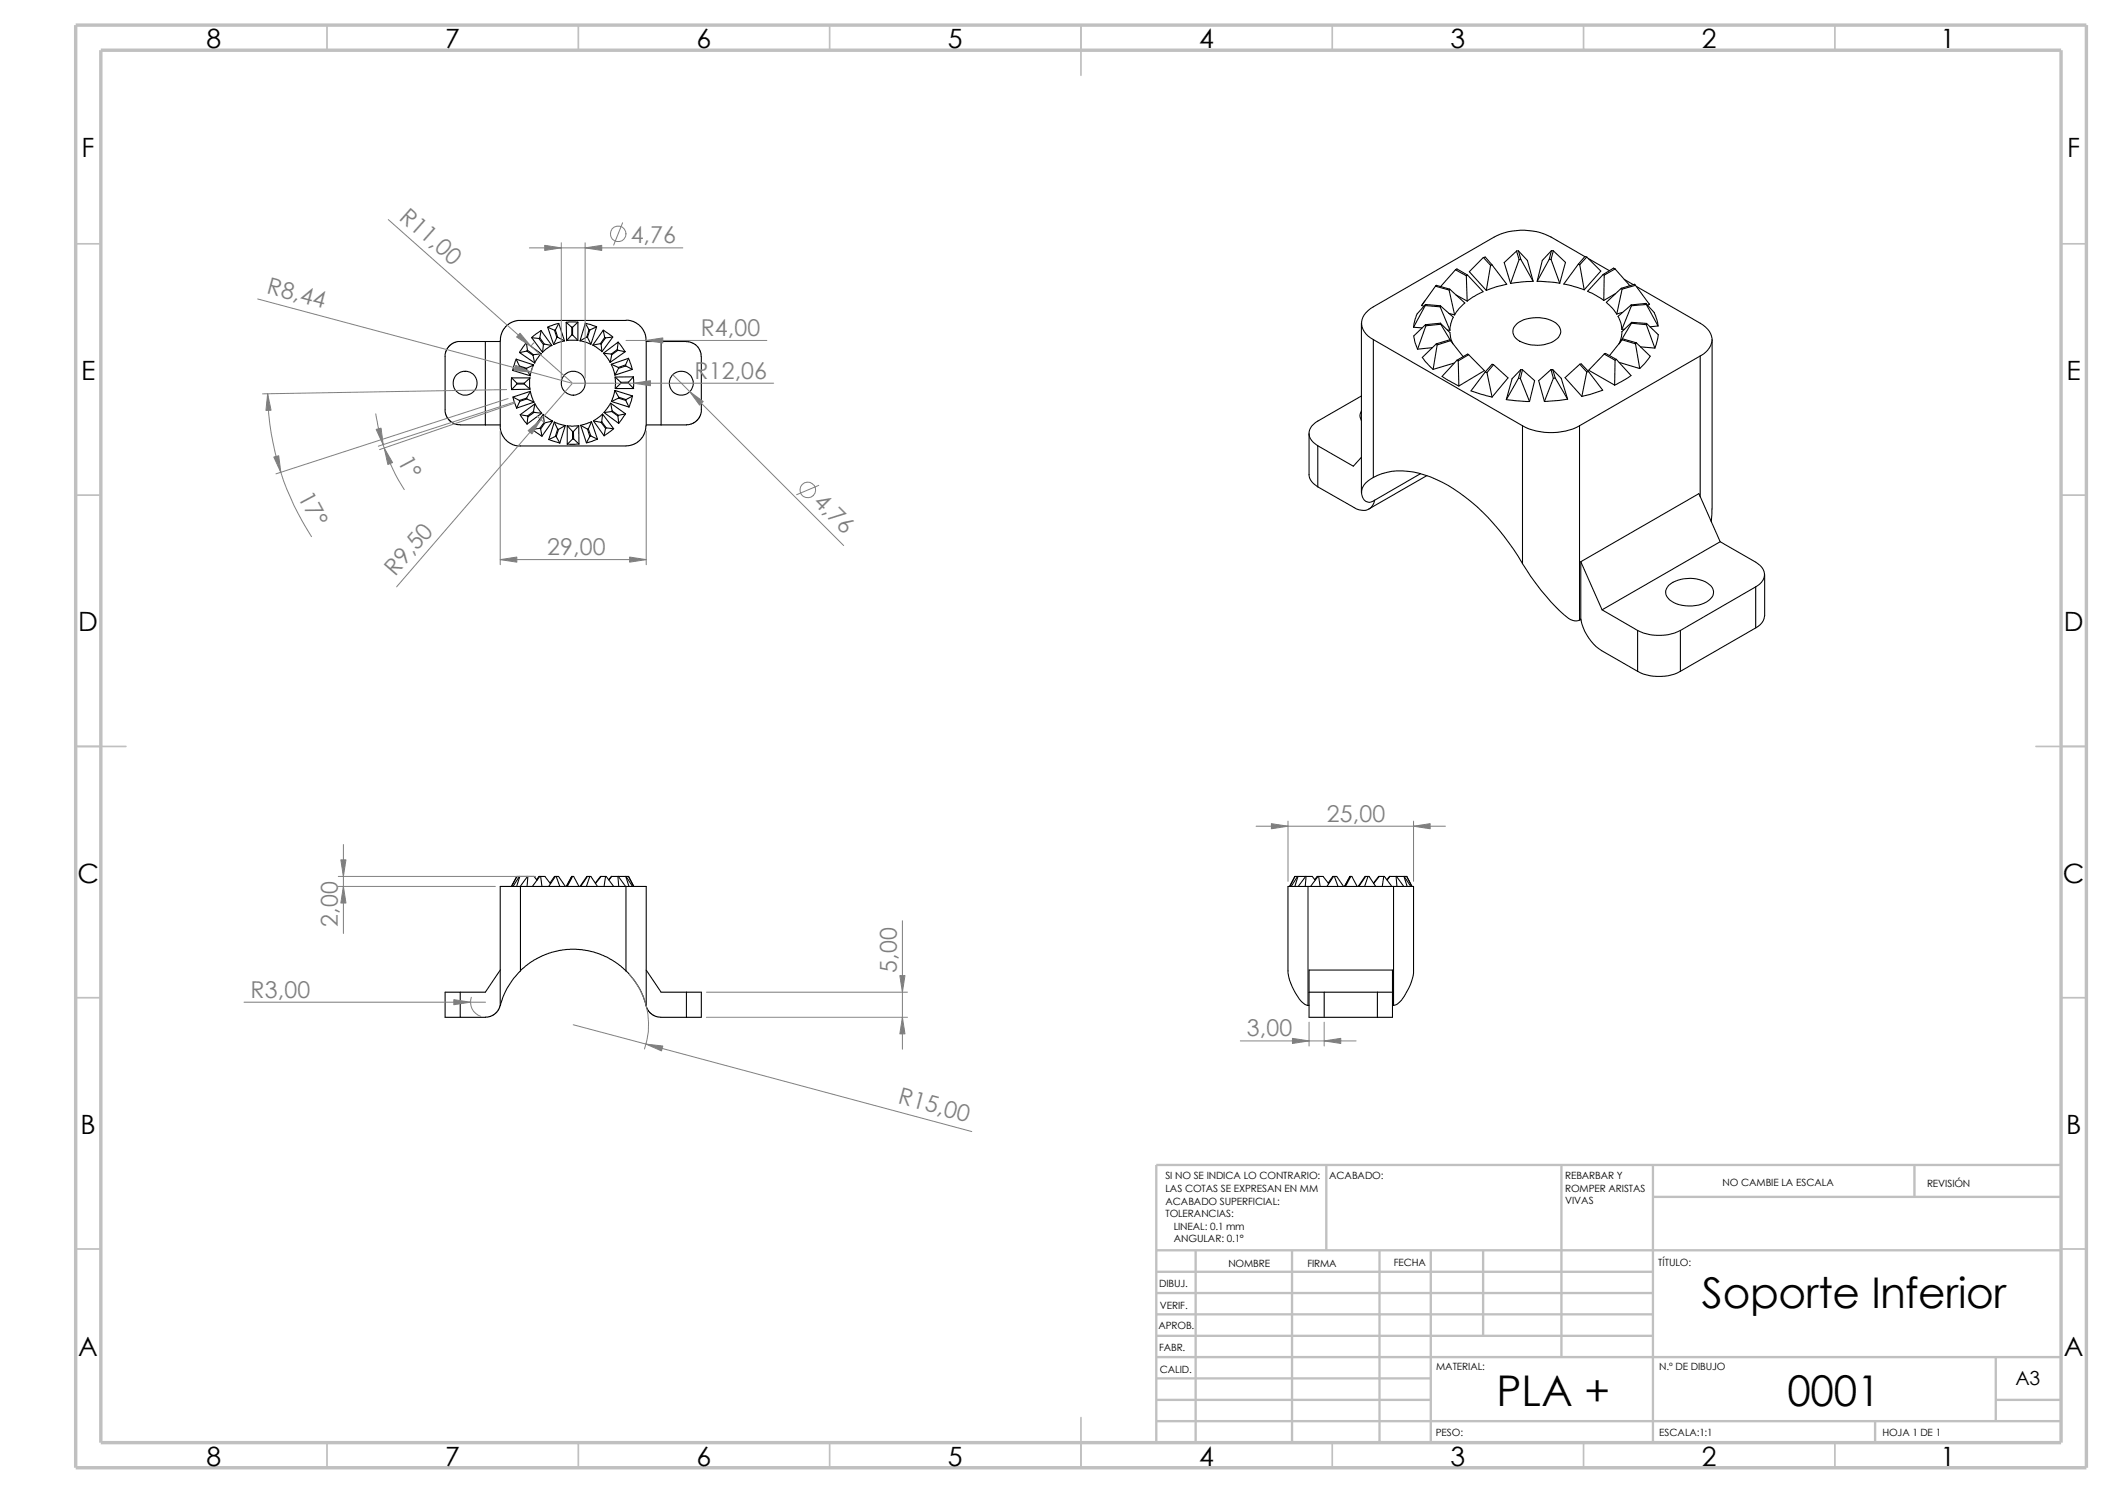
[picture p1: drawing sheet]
<svg xmlns="http://www.w3.org/2000/svg" width="420mm" height="297mm" viewBox="0 0 420 297" stroke-linecap="round" stroke-linejoin="round" font-family="sans-serif">
<g fill="none" stroke="#c0c0c0" stroke-width=".34">
<path d="M65.1 5v5M115.1 5v5M165 5v5M215 5v10M265 5v5M315 5v5M365 5v5M15.1 48.5h5M410 48.5h5.1M15.1 98.5h5M410 98.5h5.1M15.1 148.5h9.9"/>
<path d="M405 148.5h10.1M15.1 198.5h5M410 198.5h5.1M15.1 248.5h5M410 248.5h5.1M65.1 287v5M115.1 287v5M165 287v5M215 282v10M265 287v5M315 287v5M365 287v5"/>
</g>
<g fill="none" stroke="#c0c0c0" stroke-width=".47">
<path d="M263.9 231.8v17M310.6 231.8v38.2M328.8 231.8v55.2M328.8 238.1h81.2M380.9 231.8v6.3M410 231.8h-180v55.2M230 253h98.8M230 257.3h98.8M230 248.8h180M237.9 248.8v38.2M257 248.8v38.2M274.4 248.8v38.2"/>
<path d="M284.6 248.8v38.2M295.1 248.8v17M230 270h180M230 274.2h54.6M230 278.5h54.6M230 265.8h98.8M230 261.5h98.8M397 278.5h13M397 270v12.7M230 282.7h180M373 282.7v4.3"/>
</g>
<path d="M15.1 5h400v287h-400zM20.1 10h389.9v277h-389.9z" fill="none" stroke="#c0c0c0" stroke-width=".68" stroke-linecap="butt"/>
<g fill="none" stroke="#000" stroke-width=".21">
<path d="M283.5 59.9l-.7 .9M285.6 56.9l.1-.1 2.7 .7M285.6 56.9l2.7 .8M285.6 56.9l-2.8 3.9M288.3 57.7l1.1 5M288.4 57.5l3 2.8a7.9 7.9 0 0 0-2 2.4M288.4 57.5l-.1 .2M289.5 53.7l.3-.2 2.2 1.2M289.5 53.7l-2.8 3.3M289.5 53.7l2.2 1.2M289.6 58.7l2.3 1.2M291.7 54.9l.2 5"/>
<path d="M292 54.7l3.1 3.3-2.2 1.1-1 .8M292 54.7l-.3 .2M295.1 51.2l.4-.1 1.3 1.6M295.1 51.2l-2.8 2.9 3.4 3.7M295.1 51.2l1.4 1.6M296.5 52.8l-.8 5M296.8 52.7l3 3.9-2.2 .5-1.9 .7M296.8 52.7l-.3 .1M301.7 50l-2.5 2.2 1.3 4.2M301.7 50l.5 1.6M302.1 49.9l-.4 .1M302.1 49.9l1.8 1.9 1.1 4.2"/>
<path d="M302.1 49.9l.4 1.7M302.2 51.6l-1.7 4.8M302.5 51.6h-.3M302.5 51.6l2.5 4.4M305 56l-4.5 .4M305.8 56l4.5 .3M308.2 51.6h.4M308.2 51.6l-2.4 4.4M308.6 51.6l1.7 4.7M308.6 49.9h.4M308.6 49.9l-1.8 1.9-1 4.2M308.6 49.9l-.4 1.7"/>
<path d="M309 49.9l2.4 2.3-1.1 4.1M309 49.9l-.4 1.7M314 52.6l-2.9 3.9 4.1 1.2M314 52.6l.3 .1M314.3 52.7l.9 5M315.3 51.1l-6.7-3.9a12.4 12.4 0 0 0-11.3 0l-24.1 13.8a3.7 3.7 0 0 0-2.2 4 4.2 4.2 0 0 0 2.2 2.6M315.3 51.1h.4M315.3 51.1l-1.3 1.5M315.7 51.1l2.8 2.8-3.3 3.8M315.7 51.1l-1.4 1.6M316 51.4l4.2 2.4M318.9 54.6l-3.1 3.4 .9 .3 2.4 1.5"/>
<path d="M318.9 54.6l.2 .1M319.1 54.7v5.1M321.3 53.5l-.3-.2-2.1 1.3M321.3 53.5l2.9 3.3-.1 .1M321.3 53.5l-2.2 1.2M321.4 58.4l-2.3 1.4M322.5 57.4l-2.9 2.8 1.1 1.1 .9 1.2M322.5 57.4l.2 .1M322.7 57.5l-1.1 5M323.1 55.6l1.8 1M325.4 56.8l-.2-.2-2.7 .8M325.4 56.8l-2.7 .7"/>
<path d="M325.4 56.8l2.8 3.8M325.5 57l12.7 7.3a3.7 3.7 0 0 1 2.3 4 4.2 4.2 0 0 1-2.3 2.5M96.6 67.9v16.6M99.5 67.7v17.6l.2 .8 .7 1.1 1.1 1 1.5 .5h22l1.6-.6 .9-.8 .8-1.2 .2-1.3M99.5 67.9h-8.5l-1.3 .6-.9 1.1-.3 .8v11.6l.4 1 .6 .8 1 .6 1.1 .1M101.8 75.1v2.4M102 73.7l3.5 1.1M102.1 79l.7 2.2M102.1 79l1.2 .7M102.7 71.5l-.7 2.2M102.7 71.5l.6 1.3M102.7 71.5l3.5 1.1"/>
<path d="M102.8 76.2v.2M102.8 76.2l-1-1h3.6l-1.1 1M102.8 76.2h1.5M102.8 76.4l-1 1.1M102.8 76.4h1.5M103.3 73l-1.3 .7M103.3 73l1.4 .4M103.3 72.8v.2M103.3 79.7l.1 .1M103.3 72.8l1.5 .5M103.4 70.1l3 2.1M103.4 79.8l-.6 1.4"/>
<path d="M104.3 76.2v.2M104.3 76.4l1.1 1M104.7 68.2l-1.3 1.9M104.7 68.2l3 2.2-1.6 .2M104.7 68.2l.2 1.5M104.7 73.4l.8 1.4M104.8 73.3l-.1 .1M104.8 79.2v.2M104.8 79.2l-1.5 .5M104.8 69.8l-1.4 .3M104.8 69.8l1.2 .9M104.8 79.4l1.4 .6"/>
<path d="M104.8 79.4l-1.4 .4M104.9 69.7l-.1 .1M104.9 69.7l1.2 .9M105.4 75.1v2.3M105.4 77.4l-3.6 .1M105.5 77.9l.3 1.1 .4 1M105.5 77.9l-.7 1.3M105.5 77.9l-3.4 1.1M105.8 67.2l1.4 .2M105.8 67.2l2.1 2.9M106 70.7l.4 1.5M106.1 70.6l-.1 .1"/>
<path d="M106.2 72.6l-.5 1.2-.2 1M106.2 72.6l-1.4 .7M107.2 67.4l.9 1.1M107.4 67.2l-.2 .2M107.4 67.2l.9 1.3M107.6 65.8l-1.8 1.4M107.6 70.4l-1.2 1.8M107.6 65.8l2.2 2.9-1.5-.2M107.6 65.8l-.2 1.4M108.1 68.5l-.2 1.6M108.3 68.5h-.2M109 65.1l1.3 .6"/>
<path d="M109 65.1l1.1 3.4M109.8 68.7l-1.3 .8-.6 .6M110.3 65.7l.5 1.4M110.5 65.7h-.2M110.5 65.7l.4 1.4M110.8 67.1l-.7 1.4M110.9 67.1h-.1M110.9 67.1l1.4 .7M111.2 64.3l-2.2 .8M111.2 64.3l-.7 1.4M111.2 64.3l1.1 3.5M112.3 67.8l-2.2 .7"/>
<path d="M112.6 64.1l.1 3.7M112.6 64.1l1.1 1M113.7 65.1v1.5M113.7 66.6l-1 1.2M113.7 65.1h.2M113.7 66.6h.2M113.9 65.1l1.1-1v3.6l-1.1-1.1M113.9 65.1v1.5M114.9 64.1h-2.3M114.9 67.7l-2.2 .1M115.4 67.8l.9 .2 1.2 .5M116.4 64.3l2.3 .7"/>
<path d="M116.4 64.3l.8 1.3M116.4 64.3l-1 3.5M116.7 67.1h.2M116.7 67.1l-1.3 .7M117.2 65.6l.1 .1M117.2 65.6l-.5 1.5M117.3 65.7l-.4 1.4M117.9 68.7l1.8 1.2M118.7 65l-1.4 .7M118.7 65l-1.2 3.5-.6-1.4M119.5 68.4l.1 .1M119.5 68.4l-1.6 .3"/>
<path d="M120 65.7l1.9 1.4M120 65.7l-2.1 3M120 65.7l.3 1.4M120 70.3l1.4 1.8M120 70.3l1.6 .1M120.3 67.1l.2 .1M120.3 67.1l-.8 1.3M120.5 67.2l1.4-.1-2.2 2.9-.1-1.5M120.5 67.2l-.9 1.3M121.6 70.4l.1 .2M121.6 72.5l.7 2.1M121.6 72.5l1.4 .6"/>
<path d="M122.3 77.7l-.7 2.1M122.3 77.7l.8 1.3M122.3 77.7l3.5 1.1M122.4 75v2.3M122.4 75l1.1 1.1M122.8 69.6l.1 .1M122.8 69.6l-1.2 .8M122.9 69.7l1.5 .3-3 2.1 .3-1.5M122.9 69.7l-1.2 .9M123 68.1l1.4 1.8M123 68.1l-3 2.2M123 68.1l-.2 1.5"/>
<path d="M123 73.1l.1 .2M123.1 79.2l1.4 .5M123.1 73.3l-.8 1.3M123.1 79.2l-1.4 .7 3.4 1.1M123.1 79v.2M123.1 79l1.4 .5M123.5 76.1v.1M123.5 76.2l-1.1 1.1h3.7l-1.1-1.1M123.5 76.2h1.5M124.4 72.6l.1 .2M124.4 72.6l-1.4 .5M124.5 72.8l1.3 .7"/>
<path d="M124.5 72.8l-1.4 .5M124.5 79.7l.6 1.3M124.5 79.5v.2M124.5 63.8h-21.5l-1.6 .5-.9 .8-.7 1.2-.2 1.4M124.5 63.7l1.4 .2 1.1 .7 1 1.1 .5 1.2 .1 17.9M125 71.3l.8 2.2M125 76v.2M125 71.3l-3.4 1.2M125 71.3l-.6 1.3M125 76l-1.5 .1M125.8 73.5l-3.5 1.1M125.8 78.8l-.7 2.2"/>
<path d="M125.8 78.8l-1.3 .7M126 75v2.3M126 75h-3.6M126 75l-1 1M128.6 67.9h8M131.5 67.9v16.6M136.6 68h.6l1.2 .6 .8 1 .3 .8v11.6l-.2 .8-1 1.1-1.3 .6h-8.4M270.8 78.8l-8.6 5a2.63 2.63 0 0 0-1.5 3.4l.6 .8 .9 .7M270.8 64.3v33.7M273.2 67.6l29.7 17.1M273.2 67.6v27.4M281.2 65.1l1.7 .1"/>
<path d="M282.8 60.8l.5 .1M283.5 60.8l3 .2M283.5 60.8l-2.3 4.3M283.6 60.6l-1.7 1.8-.4 1-.3 1.7M283.6 64.6l-2.3 2.2 .2 1.4 .5 1.3M283.6 64.6l.1 .2M283.6 60.6l-.1 .2M283.6 60.6l2.9 .2M283.7 64.8l-1.7 4.7M284.9 69.2l-2.9 .3M285.7 68.4l-2.8 2.7 2.2 2.4M285.7 68.4l.2 .2"/>
<path d="M285.9 68.6l-.8 4.9M286.5 61l1.9 4.7M286.5 60.8l2.6 2.3a5.3 5.3 0 0 0-.7 2.6M286.5 64.3l1.9 1.9 .3 1.3 .3 .9M286.5 64.3l.1 .2M286.5 60.8v.2M286.5 64.3l-2.9 .3M286.6 64.5l-2.9 .3M286.6 64.5l1.9 3.2M287.9 65.7h.5M288.2 62.4l1.2 .3M288.6 67.8l-.2-.2-2.7 .8"/>
<path d="M288.6 67.8l-2.7 .8M288.6 67.8l2.5 3.2M289.3 72.2l-4.2 1.3M289.8 71.7l-2.9 3.2 3.3 1.9M289.8 71.7l.3 .1M290.1 71.8l.1 5M292.2 70.6l-.2-.2-2.2 1.3M292.2 70.6l3.1 3.1-5.1 3.1M292.2 70.6l-2.1 1.2M295.5 74l-2.9 3.8 4.2 1.2M295.5 74l.3 .1M295.8 74.1l1 4.9"/>
<path d="M297.1 72.6l-.3-.1-1.3 1.5M297.1 72.6l2.9 2.6-3.2 3.8M297.1 72.6l-1.3 1.5M299.7 79.5l4.6 .4M301.7 64.4a7 7 0 0 1 8.2 .2 1.86 1.86 0 0 1-.6 3.1 7.1 7.1 0 0 1-7.7-.4 1.87 1.87 0 0 1 .1-2.9zM302.1 75.3h.4M302.1 75.3l-2.4 4.2M302.5 75.3l1.8 4.6M302.5 73.5l.4 .1M302.5 73.5l-1.7 1.9-1.1 4.1M302.5 73.5l-.4 1.8M302.9 73.6l2.4 2.1-1 4.2"/>
<path d="M302.9 73.6l-.4 1.7M308.6 73.5l-2.5 2.2 1.1 4.2M308.6 73.5l.4 1.8M308.6 73.5h.3M308.9 73.5l1.7 1.8 1.3 4.1M308.9 73.5l.5 1.7M309 75.3l-1.8 4.6M309.4 75.2l-.4 .1M309.4 75.2l2.5 4.2M311.9 79.4l-4.7 .5M314.3 72.5l.3-.1 1.4 1.5M314.3 72.5l-2.9 2.6 3.3 3.8"/>
<path d="M314.3 72.5l1.4 1.5M315.7 74l-1 4.9M316 73.9l2.8 3.7-4.1 1.3M316 73.9l-.3 .1M319.1 70.4l.3-.1 2.2 1.2M319.1 70.4l-3.1 3.3 5.2 2.9M319.1 70.4l2.2 1.3M321.3 71.7l-.1 4.9M321.6 71.5l2.9 3.2-3.3 1.9M321.6 71.5l-.3 .2M322.1 72.1l4.1 1.2M322.7 67.6l.2-.2 2.6 .8"/>
<path d="M322.7 67.6l-2.5 3.1M322.7 67.6l2.7 .8M322.8 62.1l-1.2 .4M323.2 65.5h-.5M324.5 60.7l-2.6 2.2a5.5 5.5 0 0 1 .8 2.6M324.5 60.7l.1 .1M324.6 64.3l-2.4 4M324.6 64.3l2.9 .3M324.6 60.8l-1.9 4.7M324.6 64.1l-1.9 1.9-.1 1-.5 1.5M324.6 64.1v.2M324.6 64.1l3 .2"/>
<path d="M325.4 68.4l.8 4.9M325.5 68.2l2.8 2.7-.9 1.2-1.2 1.2M325.5 68.2l-.1 .2M326.3 69l2.9 .3M327.4 60.4l1.7 1.8 .6 1.6 .1 1.1M327.4 60.4l.1 .2M327.4 60.4l-2.9 .3M327.5 64.6l1.7 4.7M327.5 60.6l-2.9 .2M327.5 60.6l2.3 4.3M327.6 64.3l2.3 2.3-.7 2.7M327.6 64.3l-.1 .3"/>
<path d="M328.1 60.5l.1 .1M328.2 60.6l-.4 .1M329.8 64.9l-1.6 .1M338.2 70.8v28M338.2 70.8l-24 13.9M340.6 67.6v34.7l-.2 1.5M91.6 84.5h7.9M103.5 82.5l1.3 1.9M103.5 82.5l1.4 .3M104.9 82.8l.1 .1M105 82.9l-.2 1.5M105.9 85.4l1.9 1.4"/>
<path d="M106.1 81.9l.1 .1M106.1 81.9l-1.2 .9M106.2 80l-3.4 1.2M106.2 82l1.6 .2M106.2 82l-1.2 .9M106.4 80.3l1.4 1.9M106.4 80.3l-.3 1.6M106.4 80.3l-2.9 2.2M107.4 85.2l.2 .1M107.8 82.2l-3 2.2M108.1 82.4l1.8 1.4M108.3 84l.1 .1"/>
<path d="M108.3 84l-.2-1.5-2.2 2.9 1.5-.2M108.3 84l-.9 1.2M108.4 84.1l-.8 1.2 .2 1.5M109.2 87.4l2.2 .7M109.9 83.8l-1.5 .3M109.9 83.8l-2.1 3M110.3 83.9l.9 .5 1.3 .3M110.5 86.8l.1 .1M110.6 86.9l.8 1.2M110.9 85.4h.2M110.9 85.4l-.4 1.4M110.9 85.4l-.6-1.4-1.1 3.5 1.3-.7"/>
<path d="M111.1 85.4l-.5 1.5M112.5 84.7l-1.4 .7M112.5 84.7l-1.1 3.4M112.8 84.7h2.3M112.8 88.3h2.4M113.9 85.9v1.4M113.9 85.9h.2M113.9 85.9l-1.1-1.2v3.7l1.1-1.1M113.9 87.3h.2M114.1 85.9v1.4M114.1 87.3l1.1 1M115.1 84.7l-1 1.2"/>
<path d="M115.1 84.7l.1 3.6M115.5 84.6l1.4 .8M115.5 84.6l1.2 3.5M116.9 85.4l.4 1.4M117 85.3l-.1 .1M117 85.3l.5 1.4M117.3 86.8l-.6 1.3M117.5 86.7l-.2 .1M117.5 86.7l1.4 .7M117.7 83.9l-2.2 .7M117.7 83.9l-.7 1.4M117.7 83.9l1.2 3.5"/>
<path d="M118.1 83.7l1.5 .3M118.1 83.7l2.1 3M118.9 87.4l-2.2 .7M119.6 84l.9 1.2M119.7 83.9l-.1 .1M119.7 83.9l.9 1.2M119.9 82.4l-1.8 1.3M119.9 82.4l-.2 1.5M119.9 82.4l2.2 2.9M120.5 85.2l-.3 1.5M120.6 85.1l-.1 .1M120.6 85.1l1.5 .2"/>
<path d="M121.5 80.2l-1.4 1.8M121.5 80.2l.3 1.5M121.5 80.2l2.9 2.1M121.7 81.9l-1.5 .2 2.9 2.1-.2-1.4M121.7 81.9l1.2 .9M121.8 81.7l-.1 .2M121.8 81.7l1.2 .9M122.1 85.3l-1.9 1.4M123 82.6l-.1 .2M124.4 82.3l-1.3 1.9M124.4 82.3l-1.4 .3M260.4 86.2v8.4a3.2 3.2 0 0 0 1.8 2.3"/>
<path d="M262.2 96.9l7.2 4.1a2.54 2.54 0 0 0 3.7-.5l.4-1M262.2 88.7v8.2M262.2 88.7l7 4.1 1.6-1.8M270.8 81.7v.2a1.62 1.62 0 0 0 0 1.8M273.2 95a13.1 13.1 0 0 1 11.4-.1 36.9 36.9 0 0 1 15.6 13.1l2.7 4.1M273.2 95l-.6 .4a2.73 2.73 0 0 0-1.2 4.1 1.43 1.43 0 0 0 2.1 0M282.6 94.2l-9.1 5.3M283.9 94.6l-11.6 6.7M302.9 84.7a12.5 12.5 0 0 0 11.3 0M302.9 84.7v27.4M314.2 84.7v38.7M302.9 112.1a44.2 44.2 0 0 0 9.1 10.9l1.3 .5 .9-.1"/>
<path d="M314.5 111.8v11.4M314.5 111.8l4.2 9.5M332 116.5a6.8 6.8 0 0 1 8.4 .1 1.99 1.99 0 0 1-.9 3.2 7.3 7.3 0 0 1-7.4-.5 1.87 1.87 0 0 1-.1-2.8zM342.2 107.8l7.1 4a2.66 2.66 0 0 1 1.5 3.6l-.6 .7-.9 .7M342.2 107.8l-4.2-9.6-23.5 13.6M342.2 107.8l-23.5 13.5M349.3 116.8l-15 8.6M349.3 116.8v8.1M351.1 114.3l-.1 8.4a3 3 0 0 1-1.7 2.2M314.5 123.2a9.6 9.6 0 0 0 4.1 6.3l7.2 4.1M314.5 123.2l-.3 .2M318.7 121.3l7.1 4.1"/>
<path d="M325.8 125.4a9.7 9.7 0 0 0 8.5 0M325.8 133.6a9.4 9.4 0 0 0 8.5 0M325.8 125.4v8.2M334.3 125.4v8.2M349.3 124.9l-15 8.7M102.8 174.4h.1M102.8 174.4h3.4l.6 .7M102.8 174.4l-1.1 2M102.8 174.4l-1 2M103.3 174.4l-1.2 2M103.4 174.4l-.6 2M103.5 176.4v16.8"/>
<path d="M104.8 174.4h.1M104.9 174.4l-1.4 2M105 174.4l-.2 2M106.8 175l.4-.6h1.2l1.1 1.4M107.4 174.4l-1.5 2M107.6 174.4l.2 2M109.4 175.7l.9-1.3h.8l1.4 2M110.5 174.4l-1.3 2M110.6 174.4l.8 2M113.7 174.4h.4l1.1 2M113.7 174.4l-1 2M113.7 174.4l-1.1 2"/>
<path d="M113.9 174.4l-1.1 2M115.4 176.4l1.3-2h.8l1.4 2M116.9 174.4l-1.4 2M117.3 174.4l-.6 2M118.4 175.7l1.1-1.3h1.1l1.5 2M119.6 174.4l-1.1 1.4M120.5 174.4l-.3 2M121.1 175l.5-.6h3.4l1.1 2M121.7 174.4l-.6 .7M122.9 174.4l.2 2M123 174.4l1.4 2M124.5 174.4l.6 2"/>
<path d="M124.5 176.4v16.8M124.5 174.4l1.3 2M257.6 174.4l-1 2M258.1 174.4l-1.2 2M258.2 174.4l-.6 2M259.6 174.4h.1M259.7 174.4l-1.4 2M259.8 174.4l-.1 2M260.2 176.4v23.6M261.6 175l.4-.6h1.2l1.1 1.4M261.7 175.1l-.6-.7h-3.5l-1.1 2M262.2 174.4l-1.5 2"/>
<path d="M262.3 174.4l.3 2M264.2 175.7l.9-1.3h.8l1.4 2M265.3 174.4l-1.3 2M265.5 174.4l.7 2M268.6 174.4h.3l1.1 2M268.6 174.4l-1.1 2M268.7 174.4l-1 2M270.2 176.4l1.4-2h.8l1.3 2M271.7 174.4l-1.4 2M272.1 174.4l-.6 2M273.3 175.7l1-1.3h1.1l1.5 2M274.4 174.4l-1.1 1.4"/>
<path d="M275.3 174.4l-.3 2M276.5 174.4l-.5 .7M277.2 176.4v23.6M277.7 174.4l.2 2M277.8 174.4l1.5 2M279.3 174.4l.6 2M279.3 174.4l1.4 2M279.9 174.4l1 2M279.9 174.4h-3.5l-.5 .6M91.6 197.4v5M99.5 193l-2.9 4.4h-8.1v5l8.8-.1 .7-.3 .8-.6 .7-1.4M103.5 193.2l2.2-1.9 2.3-1.2 1.7-.6 1.6-.4 2.2-.3 3.3 .3 2.7 .8 1.3 .6 1.6 .9 2.1 1.8"/>
<path d="M103.5 193.2a15.1 15.1 0 0 0-4 6.8M124.5 193.2a15.1 15.1 0 0 1 4.1 6.8M128.6 193l2.9 4.4h8v5l-8.7-.1-.9-.3-.7-.6-.6-.9v-.5M136.6 197.4v5M260.4 193h16.6v9.4h-16.6zM260.4 197.4h16.6M263.4 197.4v5M274 197.4v5M99.5 200v-23.6h29.1v23.6M260.2 200a3.2 3.2 0 0 1-2.1-1.8 10.5 10.5 0 0 1-1.9-5v-16.8h25v16.8a10.8 10.8 0 0 1-3.2 6.5l-.8 .3M260.2 200h.2M277 200h.2"/>
<circle cx="92.5" cy="76.3" r="2.38"/>
<circle cx="114" cy="76.2" r="2.38"/>
<circle cx="135.6" cy="76.2" r="2.38"/>
</g>
<path d="M249.9 164.4h37.7M256.2 163.4v11.9M281.2 163.4v11.9M246.7 207.1h23.1M260.4 203.4v4.7M263.4 203.4v4.7" fill="none" stroke="#808080" stroke-width=".2"/>
<path d="M252.9 163.9l3.3 .5-3.3 .5z" fill="#808080"/>
<path d="M252.9 163.9l3.3 .5-3.3 .5z" fill="none" stroke="#808080" stroke-width=".2"/>
<path d="M281.2 164.4l3.3-.5v1z" fill="#808080"/>
<path d="M281.2 164.4l3.3-.5v1z" fill="none" stroke="#808080" stroke-width=".2"/>
<path d="M257.1 206.6l3.3 .5-3.3 .5z" fill="#808080"/>
<path d="M257.1 206.6l3.3 .5-3.3 .5z" fill="none" stroke="#808080" stroke-width=".2"/>
<path d="M263.4 207.1l3.3-.5v1z" fill="#808080"/>
<g fill="none" stroke="#808080" stroke-width=".2">
<path d="M51.3 59.5l62.5 16.7M77.2 43.7l36.6 32.5M105.3 49.3h30.5M111.7 48.3v26.9M116.4 48.3v26.9M123.9 44.3l-1.8 4.5M53.2 78.4a54 54 0 0 0 8.8 28.4M100.8 77.5l-48.6 .9M101.1 79.3l-46.2 15M102.4 80l-27.1 8.8M105.9 73.1l-.3 1.1M106.3 68.2l-.8 .7"/>
<path d="M113.8 76.3l-34.9 40.5M114 76.2h39.9M124.5 67.7h28.1M133.8 74.5l34 34M74.7 82.3l.2 .8a38.8 38.8 0 0 0 5.5 14.3M99.5 85.7v26.7M102.4 80.2l-26.9 9.3M106.9 82.8l1.5 1.3M128.6 85.7v26.7M162.9 96.6l-4.4 1.8M99.5 111.3h29.1M263.4 207.1l3.3-.5v1z"/>
<circle cx="123" cy="46.5" r="1.56"/>
<circle cx="160.7" cy="97.5" r="1.56"/>
</g>
<path d="M99.5 111.3l3.3-.5v1z" fill="#808080"/>
<path d="M99.5 111.3l3.3-.5v1z" fill="none" stroke="#808080" stroke-width=".2"/>
<path d="M116.4 49.3l3.3-.5v1z" fill="#808080"/>
<path d="M116.4 49.3l3.3-.5v1z" fill="none" stroke="#808080" stroke-width=".2"/>
<path d="M103.5 66.3l2.1 2.6-2.8-1.8z" fill="#808080"/>
<path d="M103.5 66.3l2.1 2.6-2.8-1.8z" fill="none" stroke="#808080" stroke-width=".2"/>
<path d="M105.1 85.7l2.5-2.2-1.8 2.8z" fill="#808080"/>
<path d="M105.1 85.7l2.5-2.2-1.8 2.8z" fill="none" stroke="#808080" stroke-width=".2"/>
<path d="M102.6 72.7l3.1 1.3-3.4-.3z" fill="#808080"/>
<path d="M102.6 72.7l3.1 1.3-3.4-.3z" fill="none" stroke="#808080" stroke-width=".2"/>
<path d="M108.4 48.8l3.3 .5-3.3 .5z" fill="#808080"/>
<path d="M108.4 48.8l3.3 .5-3.3 .5z" fill="none" stroke="#808080" stroke-width=".2"/>
<path d="M74.8 85.4l1-.2 .4 3.3z" fill="#808080"/>
<path d="M74.8 85.4l1-.2 .4 3.3z" fill="none" stroke="#808080" stroke-width=".2"/>
<path d="M54.5 90.9l.9-.2 .5 3.3z" fill="#808080"/>
<path d="M54.5 90.9l.9-.2 .5 3.3z" fill="none" stroke="#808080" stroke-width=".2"/>
<path d="M128.6 67.7l3.3-.5v1z" fill="#808080"/>
<path d="M128.6 67.7l3.3-.5v1z" fill="none" stroke="#808080" stroke-width=".2"/>
<path d="M126.1 76.2l3.3-.5v1.1z" fill="#808080"/>
<path d="M126.1 76.2l3.3-.5v1.1z" fill="none" stroke="#808080" stroke-width=".2"/>
<path d="M76.4 89.2l1.7 2.8-.9 .4z" fill="#808080"/>
<path d="M76.4 89.2l1.7 2.8-.9 .4z" fill="none" stroke="#808080" stroke-width=".2"/>
<path d="M125.3 110.8l3.3 .5-3.3 .5z" fill="#808080"/>
<path d="M125.3 110.8l3.3 .5-3.3 .5z" fill="none" stroke="#808080" stroke-width=".2"/>
<path d="M53.2 78.4l.7 3.2-1 .1z" fill="#808080"/>
<path d="M53.2 78.4l.7 3.2-1 .1z" fill="none" stroke="#808080" stroke-width=".2"/>
<path d="M137.2 77.9l2.7 2-.7 .7z" fill="#808080"/>
<path d="M137.2 77.9l2.7 2-.7 .7zM67.3 174.4h39.2M67.3 176.4h31.2M68.3 168v17.7M48.5 199.4h48.1M93.8 198.4a2.99 2.99 0 0 0 1.9 3.8M125.2 193.9a14.8 14.8 0 0 1 3 14.8M140.5 197.4h40M179.5 183.2v25.5M114 203.9l79.3 21.2M140.5 202.4h40" fill="none" stroke="#808080" stroke-width=".2"/>
<path d="M67.8 171.1h1l-.5 3.3z" fill="#808080"/>
<path d="M67.8 171.1h1l-.5 3.3z" fill="none" stroke="#808080" stroke-width=".2"/>
<path d="M68.3 176.4l.5 3.3h-1z" fill="#808080"/>
<path d="M68.3 176.4l.5 3.3h-1z" fill="none" stroke="#808080" stroke-width=".2"/>
<path d="M128.5 207.7l3.4 .4-.3 1z" fill="#808080"/>
<path d="M128.5 207.7l3.4 .4-.3 1z" fill="none" stroke="#808080" stroke-width=".2"/>
<path d="M90.3 198.9l3.3 .5-3.3 .5z" fill="#808080"/>
<path d="M90.3 198.9l3.3 .5-3.3 .5z" fill="none" stroke="#808080" stroke-width=".2"/>
<path d="M179 194.1h1l-.5 3.3z" fill="#808080"/>
<path d="M179 194.1h1l-.5 3.3z" fill="none" stroke="#808080" stroke-width=".2"/>
<path d="M179.5 202.4l.5 3.3h-1z" fill="#808080"/>
<path d="M179.5 202.4l.5 3.3h-1z" fill="none" stroke="#808080" stroke-width=".2"/>
<g font-size="8.4">
<text x="338.6" y="260.3">Soporte Inferior</text>
<text x="297.7" y="279.7">PLA +</text>
<text x="355.6" y="279.7">0001</text>
</g>
<g font-size="5.3">
<text x="41.1" y="9.6">8</text>
<text x="88.6" y="9.6">7</text>
<text x="138.6" y="9.6">6</text>
<text x="188.6" y="9.6">5</text>
<text x="238.6" y="9.6">4</text>
<text x="288.6" y="9.6">3</text>
<text x="338.6" y="9.6">2</text>
<text x="386.1" y="9.6">1</text>
<text x="16.2" y="31.3">F</text>
<text x="411.3" y="31.3">F</text>
<text x="16.1" y="75.6">E</text>
<text x="411.1" y="75.6">E</text>
<text x="15.6" y="125.6">D</text>
<text x="410.6" y="125.6">D</text>
<text x="15.4" y="175.6">C</text>
<text x="410.4" y="175.6">C</text>
<text x="16" y="225.6">B</text>
<text x="411" y="225.6">B</text>
<text x="15.6" y="269.8">A</text>
<text x="410.6" y="269.8">A</text>
<text x="41.1" y="291.6">8</text>
<text x="88.6" y="291.6">7</text>
<text x="138.6" y="291.6">6</text>
<text x="188.6" y="291.6">5</text>
<text x="238.6" y="291.6">4</text>
<text x="288.6" y="291.6">3</text>
<text x="338.6" y="291.6">2</text>
<text x="386.1" y="291.6">1</text>
</g>
<g font-size="4.6" fill="#808080">
<text x="79.2" y="43.5" transform="rotate(42 79.2 43.5)">R11,00</text>
<text x="125.5" y="48.3">4,76</text>
<text x="52.9" y="58.3" transform="rotate(15 52.9 58.3)">R8,44</text>
<text x="139.4" y="66.8">R4,00</text>
<text x="138.2" y="75.3">R12,06</text>
<text x="79" y="91.7" transform="rotate(62 79 91.7)">1°</text>
<text x="59.2" y="98.8" transform="rotate(62 59.2 98.8)">17°</text>
<text x="161.6" y="100.1" transform="rotate(45 161.6 100.1)">4,76</text>
<text x="108.9" y="110.4">29,00</text>
<text x="78.6" y="114.8" transform="rotate(-49 78.6 114.8)">R9,50</text>
<text x="264" y="163.4">25,00</text>
<text x="67.2" y="184.4" transform="rotate(-90 67.2 184.4)">2,00</text>
<text x="178.4" y="193.5" transform="rotate(-90 178.4 193.5)">5,00</text>
<text x="49.9" y="198.5">R3,00</text>
<text x="248.1" y="206.2">3,00</text>
<text x="178.5" y="219.5" transform="rotate(15 178.5 219.5)">R15,00</text>
</g>
<text font-size="3.9" x="400.9" y="275.5">A3</text>
<g font-size="2">
<text x="231.8" y="234.7">SI NO SE INDICA LO CONTRARIO:</text>
<text x="231.8" y="237.2">LAS COTAS SE EXPRESAN EN MM</text>
<text x="231.8" y="239.6">ACABADO SUPERFICIAL:</text>
<text x="264.4" y="234.7">ACABADO:</text>
<text x="311.4" y="239.6">VIVAS</text>
<text x="311.4" y="234.6">REBARBAR Y</text>
<text x="311.4" y="237.1">ROMPER ARISTAS</text>
<text x="342.7" y="236">NO CAMBIE LA ESCALA</text>
<text x="383.4" y="236.2">REVISIÓN</text>
<text x="231.8" y="242.1">TOLERANCIAS:</text>
<text x="233.5" y="244.6">LINEAL: 0.1 mm</text>
<text x="233.5" y="247.1">ANGULAR: 0.1°</text>
<text x="277.3" y="252">FECHA</text>
<text x="329.9" y="252">TÍTULO:</text>
<text x="230.6" y="256.1">DIBUJ.</text>
<text x="244.4" y="252.1">NOMBRE</text>
<text x="260.1" y="252">FIRMA</text>
<text x="230.7" y="260.4">VERIF.</text>
<text x="230.5" y="264.5">APROB.</text>
<text x="230.6" y="268.8">FABR.</text>
<text x="230.7" y="273.2">CALID.</text>
<text x="285.7" y="272.6">MATERIAL:</text>
<text x="330.1" y="272.6">N.º DE DIBUJO</text>
<text x="285.7" y="285.6">PESO:</text>
<text x="330.1" y="285.7">ESCALA:1:1</text>
<text x="374.5" y="285.7">HOJA 1 DE 1</text>
</g>
</svg>
